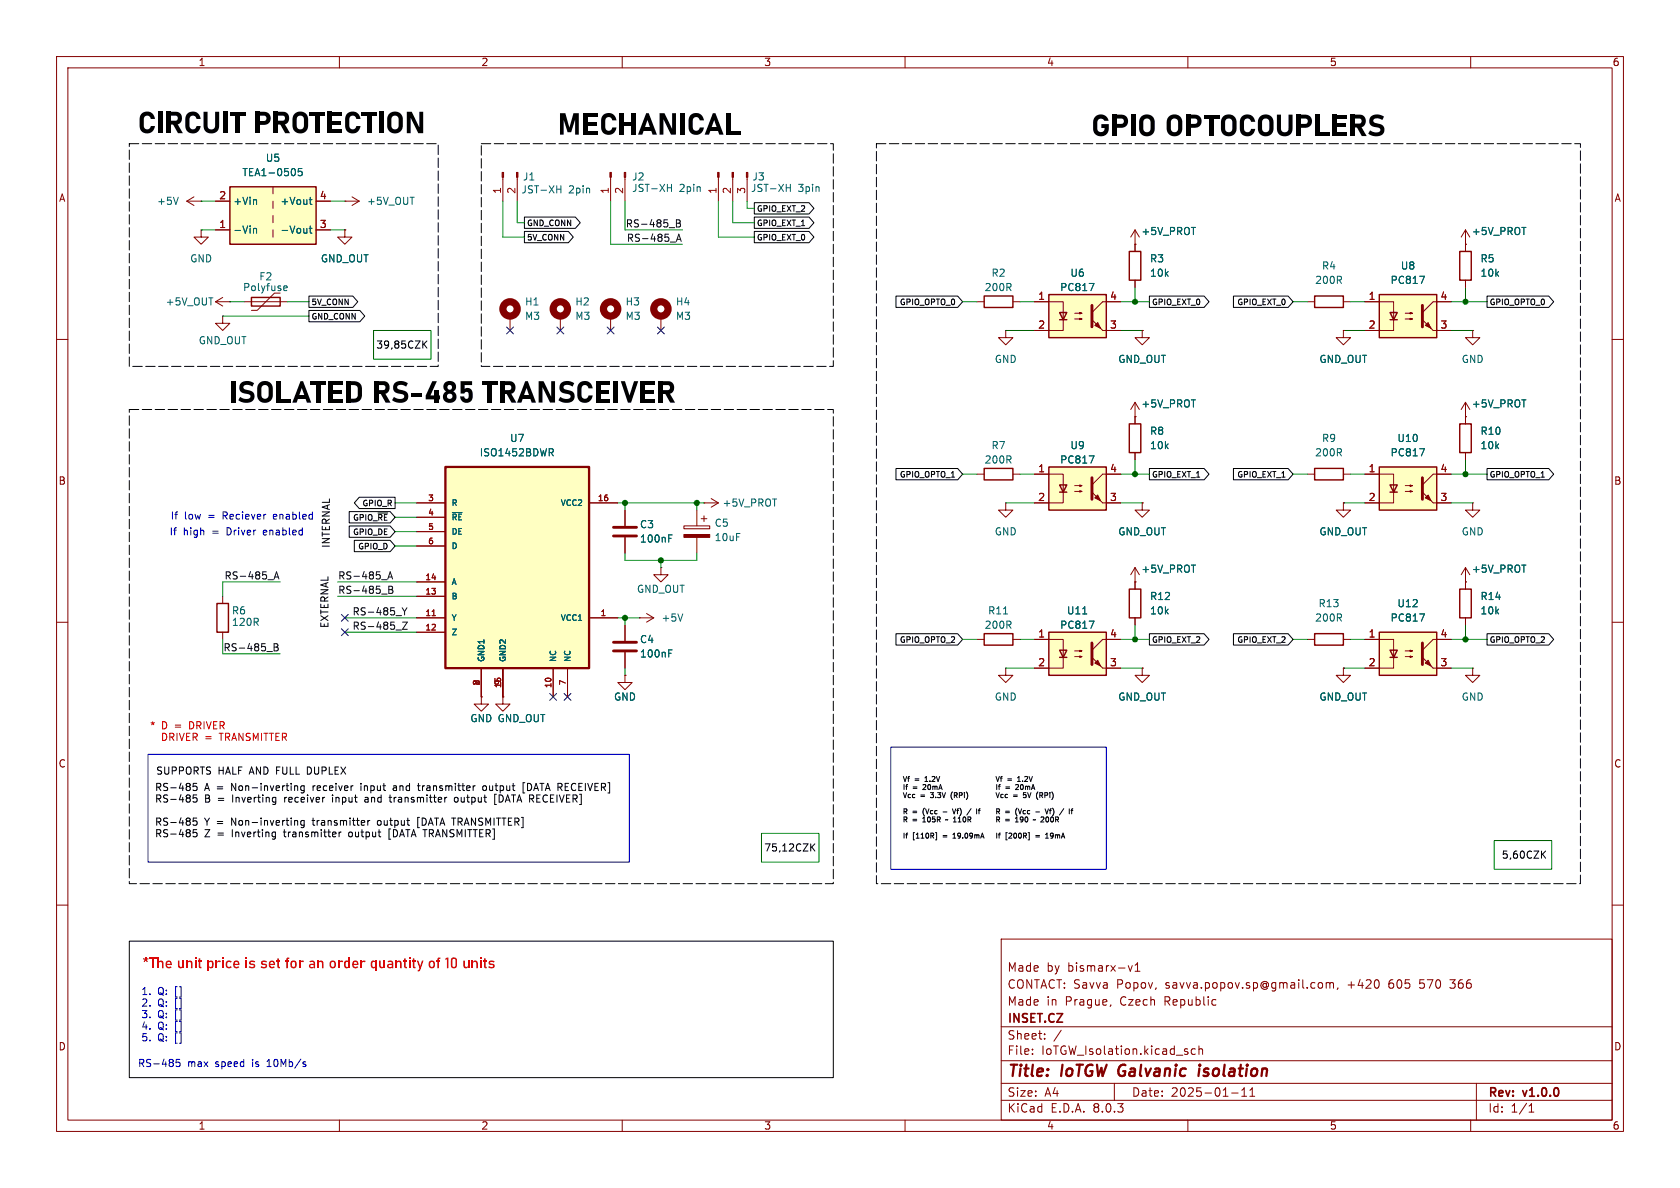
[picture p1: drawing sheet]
<svg xmlns="http://www.w3.org/2000/svg" width="297mm" height="210mm" viewBox="0 0 297 210" stroke-linecap="round" stroke-linejoin="round" font-family="sans-serif">
<g fill="none" stroke="#840000" stroke-width=".18">
<path d="M10 10h277v190h-277zM12 12h273v186h-273zM60 10v2M110 10v2M160 10v2M210 10v2M260 10v2M10 60h2M285 60h2M10 110h2M285 110h2M10 160h2"/>
<path d="M285 160h2M177 166h108v32h-108zM196.4 177.6l-.2 .3M199.5 170.7l.3 1 .4-1M200.7 171.7h.8M200.7 170.6l.4-.4v1.5M233.3 173.7l.4 .1 .1 .2-.1 .6-.4 .1M234.5 173.8l.4-.1 .2 .2M234.5 173.7v1M235.1 173.9l.2-.2 .4 .1v.9M235.1 173.9v.8M236.5 174.6l-.1 .3"/>
<path d="M256.3 173.2h.9M256.3 174.6l.2 .1M60 198v2M110 198v2M160 198v2M177 194.5h108M177 191.5h108M177 187.5h108M177 181.5h108M182.5 186.3v.1M182.5 185.5v.1M184.7 183.6v.1"/>
<path d="M184.7 182.8v.1M187.6 182.1l-1.3 2M197 191.5v3M210 198v2M211.3 185.5l-.4-.1-.3 .3v.4l.1 .2h.6M212 185.5l.2-.1 .3 .1 .1 .9M212 184.9v1.5M217.7 193.2h1.2M219.5 193.8h.9M219.5 192.7l.5-.4v1.5M221 193.8h.8M221 192.7l.4-.4v1.5"/>
<path d="M260 198v2M261 191.5v6.5M270.3 196.6h.9M270.3 195.5l.4-.4v1.5"/>
</g>
<path d="M212 188.9l-.1 1.3M212.1 188.2v.2M212.1 188.2l-.1 .1 .1 .1M212.1 188.2l.1 .1-.1 .1M212.7 190.1l.2 .1" fill="none" stroke="#840000" stroke-width=".4"/>
<path d="M185.4 52.1h10.2v7.6h-10.2z" fill="#ffffc2"/>
<path d="M185.4 52.1h10.2v7.6h-10.2zM187.3 55.2h1.3l-.6 1.3zM187.3 56.5h1.3" fill="none" stroke="#840000" stroke-width=".25"/>
<path d="M39.4 55.9v1.3h-1.3l1.3 1.2 1.2-1.2h-1.2M39.4 55.9h.1M90.2 55.9v2.5M182.9 53.3h5.1v5.1h-5.1M190 56.4h1.3l-.4 .1v-.2l.4 .1M190 55.4h1.3l-.4 .1v-.3l.4 .2M194.9 58.4h3.2M198.1 53.3h-3.2l-1.9 1.9M237.5 88.9v1.3h-1.3l1.3 1.2 1.3-1.2h-1.3M237.5 88.9h.1M260.3 118.1v1.3h-1.2l1.2 1.3 1.3-1.3h-1.3M260.3 118.1h.1" fill="none" stroke="#840000" stroke-width=".18"/>
<g fill="#840000" stroke="#840000" stroke-width=".18">
<path d="M193 56.5l1.9 1.9z"/>
<path d="M193.5 57.5l.6-.5 .5 1z"/>
</g>
<path d="M193 54v3.8" fill="none" stroke="#840000" stroke-width=".51"/>
<path d="M192.6 50.1h.8l-.5 1.3" fill="none" stroke="#006464" stroke-width=".18"/>
<circle cx="90.2" cy="54.6" r="1.27" fill="none" stroke="#840000" stroke-width="1.3"/>
<path d="M78.7 82.6h25.4v35.5h-25.4z" fill="#ffffc2"/>
<path d="M78.7 82.6h25.4v35.5h-25.4z" fill="none" stroke="#840000" stroke-width=".41"/>
<g fill="none" stroke="#840000" stroke-width=".18">
<path d="M73.7 88.9h5M73.7 91.4h5M73.7 94h5M73.7 96.5h5M104.1 88.9h5.1M73.7 109.2h5M73.7 105.4h5M73.7 111.8h5M73.7 102.9h5M85.1 118.1v5.1M88.9 118.1v5.1M97.8 118.1v5.1"/>
<path d="M100.3 118.1v5.1M104.1 109.2h5.1"/>
</g>
<path d="M97.4 80l.4 .6M97.6 79.3l.2 .3v.3l-.2 .1M80 90.6h1.7" fill="none" stroke="#006464" stroke-width=".18"/>
<path d="M76.4 108.8h.6" fill="none" stroke="#a90000" stroke-width=".18"/>
<path d="M243.8 52.1h10.2v7.6h-10.2z" fill="#ffffc2"/>
<path d="M199.6 44.5h2.1v5h-2.1zM232.4 52.3h5.1v2.1h-5.1zM243.8 52.1h10.2v7.6h-10.2zM245.7 55.2h1.3l-.6 1.3zM245.7 56.5h1.3" fill="none" stroke="#840000" stroke-width=".25"/>
<g fill="none" stroke="#840000" stroke-width=".18">
<path d="M33 35.6l1.3 .7M33 35.6h2.6M34.3 34.8l-1.3 .8M35.6 35.6h.1M107.9 31.3v4.3M110.5 31.3v4.3M200.7 43.2h.1M200.7 40.6l-.8 1.3M200.7 40.6v3.9M200.7 49.5v1.3M200.7 40.6l.7 1.3M231.1 53.3h1.3"/>
<path d="M237.5 53.3h1.3M241.3 53.3h5.1v5.1h-5.1M248.4 56.4h1.3l-.4 .1v-.2l.4 .1M248.4 55.4h1.3l-.4 .1v-.3l.4 .2M253.4 58.4h3.1M256.5 53.3h-3.1l-1.9 1.9M260.3 58.4v1.3h-1.2l1.2 1.3 1.3-1.3h-1.3M260.3 58.4h.1"/>
</g>
<g fill="#840000" stroke="#840000" stroke-width=".18">
<path d="M251.5 56.5l1.9 1.9z"/>
<path d="M252 57.5l.5-.5 .5 1z"/>
<path d="M110.4 30.5h.2v.8h-.2z"/>
<path d="M107.8 30.5h.3v.8h-.3z"/>
</g>
<path d="M251.5 54v3.8" fill="none" stroke="#840000" stroke-width=".51"/>
<path d="M31.5 34.9l-.4 1.2M118 33.2h.7M118.7 32.6v1.3M251 48.8h.8l-.5 1.3" fill="none" stroke="#006464" stroke-width=".18"/>
<path d="M243.8 82.6h10.2v7.6h-10.2z" fill="#ffffc2"/>
<path d="M258.1 74.9h2v5.1h-2zM243.8 82.6h10.2v7.6h-10.2zM245.7 85.7h1.3l-.6 1.3zM245.7 87h1.3M232.4 112h5.1v2h-5.1z" fill="none" stroke="#840000" stroke-width=".25"/>
<g fill="none" stroke="#840000" stroke-width=".18">
<path d="M61 35.6h.1M61 35.6h2.5M62.2 34.8l1.3 .8M63.5 35.6l-1.3 .7M259.1 73.7v1.2M241.3 83.8h5.1v5.1h-5.1M248.4 86.9h1.3l-.4 .1v-.3l.4 .2M248.4 85.9h1.3l-.4 .1v-.3l.4 .2M253.4 88.9h3.1M256.5 83.8h-3.1l-1.9 1.9M259.1 80v1.3M231.1 113h1.3"/>
<path d="M237.5 113h1.3"/>
</g>
<g fill="#840000" stroke="#840000" stroke-width=".18">
<path d="M251.5 87l1.9 1.9z"/>
<path d="M252 88l.5-.5 .5 1z"/>
</g>
<path d="M251.5 84.5v3.8" fill="none" stroke="#840000" stroke-width=".51"/>
<path d="M251 79.3h.8l-.5 1.3" fill="none" stroke="#006464" stroke-width=".18"/>
<path d="M40.6 33h15.3v10.2h-15.3z" fill="#ffffc2"/>
<path d="M40.6 33h15.3v10.2h-15.3zM44.4 52.6h5.1v1.5h-5.1zM174 52.3h5.1v2.1h-5.1z" fill="none" stroke="#840000" stroke-width=".25"/>
<g fill="none" stroke="#840000" stroke-width=".18">
<path d="M38.1 35.6h2.5M48.3 33v1.3M48.3 35.6v1.2M48.3 38.1v1.3M55.9 35.6h2.5M38.1 40.6h2.5M43.2 53.3h7.6M48.3 40.6v1.3M49.5 51.8h-1l-3 3.1h-1.1M55.9 40.6h2.5M61 40.6v1.3h-1.3l1.3 1.3 1.2-1.3h-1.2M61 40.6h.1"/>
<path d="M107.9 55.9v2.5M116.8 55.9v2.5M172.7 53.3h1.3M177.8 58.4v1.3h1.3l-1.3 1.3-1.3-1.3h1.3M177.8 58.4h.1M179.1 53.3h1.2M201.9 58.4v1.3h-1.2l1.2 1.3 1.3-1.3h-1.3M201.9 58.4h.1M237.5 58.4v1.3h-1.3l1.3 1.3 1.3-1.3h-1.3M237.5 58.4h.1M200.7 73.7h.1M200.7 71.1l-.8 1.3"/>
<path d="M200.7 71.1v2.6M200.7 71.1l.7 1.3M259.1 73.7h.1M259.1 71.1l-.8 1.3M259.1 71.1v2.6M259.1 71.1l.7 1.3M110.5 90.2v2.8M110.5 95v2.8M120.9 93h4.6v.5h-4.6zM123.2 90.2v2.8M123.2 95v2.8M124 91.7h1"/>
<path d="M124.5 91.2v1"/>
</g>
<path d="M45.2 35.3l.2 .2v.6M53.4 29.8h-.6l-.1 .6 .2-.1h.4l.1 .2v.4l-.2 .2-.5-.2M54.7 35.3h.5M54.8 34.9v1.1l.4 .1M54.8 39.9v1.1l.4 .2M44.8 40.4v.8M44.8 40.5l.2-.1h.3l.1 .8M50.2 51.2l.1 .2 .4-.1M50.2 50.7l.1-.2h.3l.2 .2v.1l-.6 .2M54.7 40.4h.5M118.2 95.2h.4M118.2 94.6h.6" fill="none" stroke="#006464" stroke-width=".18"/>
<path d="M108.5 94.7h4M108.5 93.2h4" fill="none" stroke="#840000" stroke-width=".51"/>
<g fill="none" stroke="#840000" stroke-width="1.3">
<circle cx="107.9" cy="54.6" r="1.27"/>
<circle cx="116.8" cy="54.6" r="1.27"/>
</g>
<path d="M120.9 94.5h4.6v.5h-4.6z" fill="#840000" stroke="#840000" stroke-width=".18"/>
<path d="M185.4 82.6h10.2v7.6h-10.2z" fill="#ffffc2"/>
<path d="M199.6 74.9h2.1v5.1h-2.1zM174 82.8h5.1v2h-5.1zM185.4 82.6h10.2v7.6h-10.2zM187.3 85.7h1.3l-.6 1.3zM187.3 87h1.3M232.4 82.8h5.1v2h-5.1zM199.6 104.1h2.1v5.1h-2.1zM258.1 104.1h2v5.1h-2z" fill="none" stroke="#840000" stroke-width=".25"/>
<g fill="none" stroke="#840000" stroke-width=".18">
<path d="M127 31.3v4.3M129.5 31.3v4.3M132.1 31.3v4.3M200.7 73.7v1.2M124.5 88.9h.1M124.5 88.9h2.5M125.7 88.1l1.3 .8M127 88.9l-1.3 .8M172.7 83.8h1.3M179.1 83.8h1.2M182.9 83.8h5.1v5.1h-5.1M190 86.9h1.3l-.4 .1v-.3l.4 .2"/>
<path d="M190 85.9h1.3l-.4 .1v-.3l.4 .2M194.9 88.9h3.2M198.1 83.8h-3.2l-1.9 1.9M200.7 80v1.3M201.9 88.9v1.3h-1.2l1.2 1.2 1.3-1.2h-1.3M201.9 88.9h.1M231.1 83.8h1.3M237.5 83.8h1.3M200.7 102.9h.1M200.7 100.3v3.8M200.7 109.2v1.3M200.7 100.3l-.8 1.3"/>
<path d="M200.7 100.3l.7 1.3M201.9 118.1v1.3h-1.2l1.2 1.3 1.3-1.3h-1.3M201.9 118.1h.1M259.1 102.9h.1M259.1 100.3l-.8 1.3M259.1 100.3v3.8M259.1 109.2v1.3M259.1 100.3l.7 1.3"/>
</g>
<g fill="#840000" stroke="#840000" stroke-width=".18">
<path d="M193 87l1.9 1.9z"/>
<path d="M193.5 88l.6-.5 .5 1z"/>
<path d="M132 30.5h.2v.8h-.2z"/>
<path d="M129.4 30.5h.3v.8h-.3z"/>
<path d="M126.9 30.5h.2v.8h-.2z"/>
</g>
<path d="M193 84.5v3.8" fill="none" stroke="#840000" stroke-width=".51"/>
<path d="M139 33.2h.7M139.7 32.6v1.3M192.6 80.6h.8l-.5 1.3" fill="none" stroke="#006464" stroke-width=".18"/>
<path d="M185.4 111.8h10.2v7.6h-10.2z" fill="#ffffc2"/>
<path d="M258.1 44.5h2v5h-2zM185.4 111.8h10.2v7.6h-10.2zM187.3 114.9h1.3l-.6 1.3zM187.3 116.2h1.3" fill="none" stroke="#840000" stroke-width=".25"/>
<g fill="none" stroke="#840000" stroke-width=".18">
<path d="M88.9 31.3v4.3M91.4 31.3v4.3M38.1 53.3l1.3 .8M38.1 53.3h2.5M39.4 52.6l-1.3 .7M40.6 53.3h.1M259.1 43.2h.1M259.1 40.6l-.8 1.3M259.1 40.6v3.9M259.1 49.5v1.3M259.1 40.6l.7 1.3M260.3 88.9v1.3h-1.2l1.2 1.2 1.3-1.2h-1.3"/>
<path d="M260.3 88.9h.1M182.9 113h5.1v5.1h-5.1M190 116.1h1.3l-.4 .1v-.2l.4 .1M190 115.1h1.3l-.4 .1v-.3l.4 .2M194.9 118.1h3.2M198.1 113h-3.2l-1.9 1.9"/>
</g>
<g fill="#840000" stroke="#840000" stroke-width=".18">
<path d="M193 116.2l1.9 1.9z"/>
<path d="M193.5 117.2l.6-.5 .5 1z"/>
<path d="M91.3 30.5h.3v.8h-.3z"/>
<path d="M88.8 30.5h.2v.8h-.2z"/>
</g>
<path d="M193 113.7v3.8" fill="none" stroke="#840000" stroke-width=".51"/>
<path d="M98.4 33.4h.8M99.2 32.8v1.3M191.4 108.5h.7M192.6 109.8h.8l-.5 1.3" fill="none" stroke="#006464" stroke-width=".18"/>
<path d="M243.8 111.8h10.2v7.6h-10.2z" fill="#ffffc2"/>
<path d="M38.4 106.7h2v5.1h-2zM174 112h5.1v2h-5.1zM243.8 111.8h10.2v7.6h-10.2zM245.7 114.9h1.3l-.6 1.3zM245.7 116.2h1.3" fill="none" stroke="#840000" stroke-width=".25"/>
<g fill="none" stroke="#840000" stroke-width=".18">
<path d="M38.1 35.6h2.5M55.9 35.6h2.5M35.6 40.6v1.3h1.2l-1.2 1.3-1.3-1.3h1.3M35.6 40.6h.1M38.1 40.6h2.5M55.9 40.6h2.5M61 40.6h.1M99.1 55.9v2.5M182.9 53.3h2.5M182.9 58.4h2.5M195.6 53.3h2.5M195.6 58.4h2.5"/>
<path d="M200.7 43.2h.1M200.7 43.2v1.3M200.7 49.5v1.3M201.9 58.4h.1M237.5 58.4h.1M241.3 53.3h2.5M241.3 58.4h2.5M254 53.3h2.5M254 58.4h2.5M259.1 43.2h.1M259.1 43.2v1.3M259.1 49.5v1.3"/>
<path d="M200.7 73.7h.1M200.7 73.7v1.2M259.1 73.7h.1M259.1 73.7v1.2M73.7 88.9h5M73.7 91.4h5M73.7 94h5M73.7 96.5h5M104.1 88.9h5.1M110.5 90.2v2.8M110.5 95v2.8M177.8 88.9v1.3h1.3l-1.3 1.2-1.3-1.2h1.3"/>
<path d="M177.8 88.9h.1M182.9 83.8h2.5M182.9 88.9h2.5M195.6 83.8h2.5M195.6 88.9h2.5M200.7 80v1.3M201.9 88.9h.1M237.5 88.9h.1M241.3 83.8h2.5M241.3 88.9h2.5M254 83.8h2.5M254 88.9h2.5"/>
<path d="M259.1 80v1.3M39.4 105.4v1.3M39.4 111.8v1.2M73.7 109.2h5M73.7 105.4h5M73.7 111.8h5M73.7 102.9h5M85.1 118.1v5.1M88.9 118.1v5.1M97.8 118.1v5.1M100.3 118.1v5.1M104.1 109.2h5.1"/>
<path d="M110.5 119.4v1.3h1.3l-1.3 1.2-1.3-1.2h1.3M110.5 119.4h.1M110.5 110.5v2.8M110.5 115.3v2.8M113 109.2h.1M113 109.2h2.6M114.3 108.5l1.3 .7M115.6 109.2l-1.3 .8M116.8 100.3v1.3h-1.2l1.2 1.3 1.3-1.3h-1.3M116.8 100.3h.1M172.7 113h1.3M177.8 118.1v1.3h1.3l-1.3 1.3-1.3-1.3h1.3"/>
<path d="M177.8 118.1h.1M179.1 113h1.2M182.9 118.1h2.5M182.9 113h2.5M195.6 118.1h2.5M195.6 113h2.5M200.7 102.9h.1M200.7 102.9v1.2M200.7 109.2v1.3M201.9 118.1h.1M237.5 118.1v1.3h-1.3l1.3 1.3 1.3-1.3h-1.3M237.5 118.1h.1"/>
<path d="M241.3 113h5.1v5.1h-5.1M248.4 116.1h1.3l-.4 .1v-.2l.4 .1M248.4 115.1h1.3l-.4 .1v-.3l.4 .2M253.4 118.1h3.1M256.5 113h-3.1l-1.9 1.9M259.1 102.9h.1M259.1 102.9v1.2M259.1 109.2v1.3M85.1 123.2v1.3h1.3l-1.3 1.2-1.3-1.2h1.3M85.1 123.2h.1M88.9 123.2v1.3h-1.3l1.3 1.2 1.3-1.2h-1.3M88.9 123.2h.1"/>
</g>
<g fill="#840000" stroke="#840000" stroke-width=".18">
<path d="M251.5 116.2l1.9 1.9z"/>
<path d="M252 117.2l.5-.5 .5 1z"/>
</g>
<path d="M108.5 115.1h4M108.5 113.5h4M251.5 113.7v3.8" fill="none" stroke="#840000" stroke-width=".51"/>
<g fill="none" stroke="#006464" stroke-width=".18">
<path d="M45.2 35.3l.2 .2v.6M53.4 29.8h-.6l-.1 .6 .2-.1h.4l.1 .2v.4l-.2 .2-.5-.2M54.7 35.3h.5M54.8 34.9v1.1l.4 .1M54.8 39.9v1.1l.4 .2M44.8 40.4v.8M44.8 40.5l.2-.1h.3l.1 .8M54.7 40.4h.5M192.6 50.1h.8l-.5 1.3M251 48.8h.8l-.5 1.3M97.4 80l.4 .6M97.6 79.3l.2 .3v.3l-.2 .1"/>
<path d="M251 79.3h.8l-.5 1.3M80 90.6h1.7M118.2 95.2h.4M118.2 94.6h.6M192.6 80.6h.8l-.5 1.3M118.2 115.5h.4M118.2 114.9h.6M120.7 108.5l-.4 1.3M177.4 108.5h.7M191.4 108.5h.7M192.6 109.8h.8l-.5 1.3M251 108.5h.8l-.5 1.3"/>
</g>
<circle cx="99.1" cy="54.6" r="1.27" fill="none" stroke="#840000" stroke-width="1.3"/>
<g fill="none" stroke="#000" stroke-width=".18">
<path d="M92.7 38.4h9l.9 1-.9 1h-9zM133.3 35.8h9.7l.9 1-.9 1h-9.7zM133.3 38.4h9.7l.9 1-.9 1h-9.7zM54.6 52.3h7.8l.8 1-.8 1h-7.8zM54.6 54.9h9l.9 1-.9 1h-9zM92.7 40.9h7.8l.8 1-.8 1h-7.8zM133.3 40.9h9.7l.9 1-.9 1h-9.7zM158.4 52.3h10.9l.9 1-.9 1h-10.9zM203.2 52.3h9.7l.8 1-.8 1h-9.7zM218.1 52.3h9.6l.9 1-.9 1h-9.6zM262.9 52.3h10.9l.9 1-.9 1h-10.9zM74.9 60.8l.6 .7"/>
<path d="M75.5 60.3l-.8 .7M61.7 93h7.3l.8 1-.8 1h-7.3zM61.7 90.4h7.3l.8 1-.8 1h-7.3zM62.6 95.5h6.4l.8 1-.8 1h-6.4zM63.5 87.9h6.3v2h-6.3l-.9-1zM66.8 90.7h1.7M158.4 82.8h10.9l.9 1-.9 1h-10.9zM203.2 82.8h9.7l.8 1-.8 1h-9.7zM218.1 82.8h9.6l.9 1-.9 1h-9.6zM262.9 82.8h10.9l.9 1-.9 1h-10.9zM158.4 112h10.9l.9 1-.9 1h-10.9zM203.2 112h9.7l.8 1-.8 1h-9.7z"/>
<path d="M218.1 112h9.6l.9 1-.9 1h-9.6zM262.9 112h10.9l.9 1-.9 1h-10.9zM34.8 138.5h-.6l-.1 .6 .2-.1h.4l.1 .2v.4l-.2 .2-.5-.2M52.1 139h.5v.8M53.8 139l-.4-.1-.2 .2 .1 .6h.5M53.8 138.9v1l-.3 .3-.3-.1M63.8 138.5v.1M63.8 138.9v.9M69.9 138.9l-.3 .1M70 139.3h-.3l-.2 .1 .1 .3 .4 .1M73.8 138.9h.5M74 138.5v1.1l.3 .2"/>
<path d="M83.9 138.9h.1M85.5 139l.3-.1 .2 .2v.4l-.2 .3-.3-.1-.2-.2zM92.8 138.4h-.3v1.8M93.6 138.5h-.3v1.3h.3M34.8 140.5h-.6l-.1 .6 .2-.1 .4 .1 .1 .2v.4l-.2 .1-.5-.1M34.8 144.6h-.6l-.1 .6 .2-.1 .4 .1 .1 .1v.5l-.2 .1-.5-.1M34.8 146.7h-.6l-.1 .6 .2-.2 .4 .1 .1 .2v.4l-.2 .1-.5-.1M48.7 147.1v1l-.1 .2M48.7 147.9h-.1M48.8 140.9v1.1l-.2 .2M48.8 141.7l-.2 .1M52.1 145.1h.5v.8"/>
<path d="M53.8 145v1.1l-.3 .2-.3-.1M53.8 145.1l-.4-.1-.2 .3 .1 .5h.5M58.8 140.9v.9M59.9 147.1v.8M60.3 147.1l-.4 .2M61.8 147.1l-.2 .2 .2 .6M65 141.3h-.3l-.2 .2v.2l.5 .1M65 145v.9M65.4 145l-.4 .3M66.8 145.1l-.1 .2 .1 .5M68.8 146.5v1.9h.3M68.8 140.9h.5"/>
<path d="M69 140.5v1.1l.3 .2M74.2 144.5h-.3v1.8M78.9 140.9h.1M80.4 141l.3-.1 .3 .3v.4l-.3 .2-.3-.1-.1-.1zM87.5 140.4v1.8h.3M88.2 140.5v1.3h.3M143.5 149.7l.6 .7M144.1 149.2l-.8 .7M165.4 147.2h.2v1.3h-.2M166.7 143.5h.7M167.1 145h.3M168.3 140a1.04 1.04 0 0 0 0 1.3"/>
<path d="M168.4 143l.3 .9 .3-.9M168.5 148.2h.5M168.5 147.5l.2-.2v.9M168.5 145.3h.6M168.5 144.7l.3-.3v.9M171.7 142.9l-.8 1.2M172.9 143.3h.4M173.3 143l-.2 .1v.8M181.8 147.2h.2v1.3h-.2M182.6 145h.3M183.1 143.5h.7M183.3 140.2l-.1 .6 .2 .5"/>
<path d="M184 144.5h.5M184.5 144.8l-.5 .5h.5M184.8 143l.3 .9 .3-.9M184.8 148.2h.6M184.8 147.5l.3-.2v.9M188.1 142.9l-.8 1.2M189.3 143.3h.4M189.7 143l-.2 .1v.8M272.7 151l.5 .7M273.2 150.4l-.7 .8M22.9 166.4h124.4v24.1h-124.4z"/>
</g>
<g fill="none" stroke="#0f0f0f" stroke-width=".18">
<path d="M119.6 38.9h.4l.2 .2-.2 .4 .2 .1 .1 .3-.2 .2h-.5zM119.6 39.5h.4M118.3 40.2h1M119.6 42.7l.4-1.3 .4 1.3M119.7 42.3h.6M47.2 115.2h1M48.5 102.4l.4-1.3 .4 1.3M48.5 113.8h.4l.2 .2-.2 .4 .2 .1 .1 .3-.3 .3h-.4zM48.5 114.4h.4M48.6 102h.6M67.5 105h.9M68.6 102.4l.4-1.3 .4 1.3"/>
<path d="M68.7 102h.6M68.7 103.6h.5l.2 .3-.2 .3 .2 .2 .1 .3-.3 .2h-.5zM68.7 104.2h.5M70 111.4h1M71.1 107.4l.4 .7M71.2 110h.8l-.8 1.2h.8M71.5 108.1v.6M71.9 107.4l-.4 .7"/>
</g>
<path d="M26.2 133.4h85.1v19h-85.1zM157.5 132.1h38.1v21.6h-38.1zM31.8 187.3h-.6l-.1 .6 .2-.1h.4l.1 .2v.4l-.2 .1-.5-.1M47.2 188.5h.7M47.3 187.6h-.1M53.9 188.1l.2 .2-.2 .2M53.9 187.7l.1 .1" fill="none" stroke="#0000c2" stroke-width=".18"/>
<path d="M66 58.4h10.2v5.1h-10.2zM134.6 147.3h10.2v5.1h-10.2zM264.2 148.6h10.1v5.1h-10.1z" fill="none" stroke="#008400" stroke-width=".18"/>
<path d="M22.9 25.4h54.6v39.4h-54.6zM85.1 25.4h62.2v39.4h-62.2zM154.9 25.4h124.5v130.8h-124.5zM22.9 72.4h124.4v83.8h-124.4z" fill="none" stroke="#000" stroke-width=".18" stroke-dasharray="1.7 .6"/>
<g fill="none" stroke="#009600" stroke-width=".18">
<path d="M35.6 35.6h2.5M58.4 35.6h2.6M88.9 35.6v6.3h3.8M91.4 35.6v3.8h1.3M107.9 35.6v7.6h12.7M110.5 35.6v5h10.1M127 35.6v6.3h6.3M129.5 35.6v3.8h3.8M132.1 35.6v1.2h1.2M35.6 40.6h2.5M39.4 55.9h15.2M40.6 53.3h2.6"/>
<path d="M50.8 53.3h3.8M58.4 40.6h2.6M170.2 53.3h2.5M177.8 58.4h5.1M180.3 53.3h2.6M198.1 53.3h5.1M198.1 58.4h3.8M200.7 50.8v2.5M228.6 53.3h2.5M237.5 58.4h3.8M238.8 53.3h2.5M256.5 53.3h6.4"/>
<path d="M256.5 58.4h3.8M259.1 50.8v2.5M69.8 88.9h3.9M69.8 91.4h3.9M69.8 96.5h3.9M69.8 94h3.9M109.2 88.9h15.3M110.5 97.8v1.3h12.7v-1.3M110.5 88.9v1.3M116.8 99.1v1.2M123.2 88.9v1.3M170.2 83.8h2.5"/>
<path d="M177.8 88.9h5.1M180.3 83.8h2.6M198.1 83.8h5.1M198.1 88.9h3.8M200.7 81.3v2.5M228.6 83.8h2.5M237.5 88.9h3.8M238.8 83.8h2.5M256.5 83.8h6.4M256.5 88.9h3.8M259.1 81.3v2.5M39.4 113v2.6h10.1"/>
<path d="M49.5 102.9h-10.1v2.5M59.7 102.9h14M59.7 105.4h14M61 111.8h12.7M61 109.2h12.7M109.2 109.2h3.8M110.5 109.2v1.3M110.5 118.1v1.3M170.2 113h2.5M177.8 118.1h5.1M180.3 113h2.6M198.1 118.1h3.8"/>
<path d="M198.1 113h5.1M200.7 110.5v2.5M228.6 113h2.5M237.5 118.1h3.8M238.8 113h2.5M256.5 118.1h3.8M256.5 113h6.4M259.1 110.5v2.5"/>
</g>
<g fill="none" stroke="#000084" stroke-width=".18">
<path d="M89.6 57.8l1.2 1.2M90.8 57.8l-1.2 1.2M98.5 57.8l1.2 1.2M99.7 57.8l-1.2 1.2M107.3 57.8l1.3 1.2M108.6 57.8l-1.3 1.2M116.2 57.8l1.2 1.2M117.4 57.8l-1.2 1.2M60.4 108.6l1.2 1.2M60.4 111.2l1.2 1.2M61.6 108.6l-1.2 1.2M61.6 111.2l-1.2 1.2"/>
<path d="M97.2 122.6l1.2 1.2M98.4 122.6l-1.2 1.2M99.7 122.6l1.2 1.2M100.9 122.6l-1.2 1.2"/>
</g>
<path d="M76.4 108.8h.6" fill="none" stroke="#a90000" stroke-width=".18"/>
<g fill="#009600" stroke="#009600" stroke-width=".18">
<circle cx="200.7" cy="113" r=".46"/>
<circle cx="200.7" cy="53.3" r=".46"/>
<circle cx="200.7" cy="83.8" r=".46"/>
<circle cx="110.5" cy="109.2" r=".46"/>
<circle cx="116.8" cy="99.1" r=".46"/>
<circle cx="259.1" cy="53.3" r=".46"/>
<circle cx="259.1" cy="83.8" r=".46"/>
<circle cx="259.1" cy="113" r=".46"/>
<circle cx="110.5" cy="88.9" r=".46"/>
<circle cx="123.2" cy="88.9" r=".46"/>
</g>
<g font-size="5.3">
<text x="24.3" y="24.7">CIRCUITPROTECTION</text>
<text x="98.6" y="24.9">MECHANICAL</text>
<text x="192.9" y="25.2">GPIOOPTOCOUPLERS</text>
<text x="40.5" y="72.3">ISOLATEDRS-485 TRANSCEIVER</text>
</g>
<g font-size="2.8" fill="#840000">
<text x="178" y="190.9">Title:</text>
<text x="187.7" y="190.9">IoTGW Galvanic</text>
<text x="213.5" y="190.9">isolation</text>
</g>
<text font-size="2.7" fill="#f00" x="25.2" y="171.7">*The unit price is set for an order quantity of 10units</text>
<g font-size="2.1" fill="#840000">
<text x="178" y="172">Made</text>
<text x="185" y="172">by</text>
<text x="188.8" y="172">bismarx-v1</text>
<text x="178" y="178">Made</text>
<text x="178" y="175">CONTACT: Savva</text>
<text x="185" y="178">in</text>
<text x="188.4" y="178">Prague,</text>
<text x="197.5" y="175">Popov,</text>
<text x="198.2" y="178">Czech</text>
<text x="206.1" y="178">Republic</text>
<text x="206.2" y="175">savva.popov.sp@gmail.com,</text>
<text x="238.5" y="175">+420</text>
<text x="245.9" y="175">605</text>
<text x="251.5" y="175">570</text>
<text x="257.1" y="175">366</text>
<text x="178" y="184">Sheet:</text>
<text x="178" y="181.2">INSET.CZ</text>
<text x="178" y="186.7">File:</text>
<text x="184.1" y="186.7">IoTGW_Isolation.kicad_sch</text>
<text x="178" y="196.9">KiCad</text>
<text x="178" y="194.1">Size:</text>
<text x="184.7" y="194.1">A4</text>
<text x="185.7" y="196.9">E.D.A.</text>
<text x="193.3" y="196.9">8.0.3</text>
<text x="200" y="194.1">Date:</text>
<text x="207" y="194.1">2025-01-11</text>
<text x="263" y="194.3">Rev:</text>
<text x="263" y="196.9">Id:</text>
<text x="267.1" y="196.9">1/1</text>
<text x="269.4" y="194.3">v1.0.0</text>
</g>
<g font-size="1.8" fill="#840000">
<text x="35" y="11.9">1</text>
<text x="85" y="11.9">2</text>
<text x="135" y="11.9">3</text>
<text x="185" y="11.9">4</text>
<text x="235" y="11.9">5</text>
<text x="285" y="11.9">6</text>
<text x="10.3" y="35.9">A</text>
<text x="285.3" y="35.9">A</text>
<text x="10.3" y="85.9">B</text>
<text x="285.3" y="85.9">B</text>
<text x="10.3" y="135.9">C</text>
<text x="285.3" y="135.9">C</text>
<text x="10.3" y="185.9">D</text>
<text x="285.3" y="185.9">D</text>
<text x="35" y="199.9">1</text>
<text x="85" y="199.9">2</text>
<text x="135" y="199.9">3</text>
<text x="185" y="199.9">4</text>
<text x="235" y="199.9">5</text>
<text x="285" y="199.9">6</text>
</g>
<g font-size="1.8" fill="#006464">
<text x="46.9" y="28.8">U5</text>
<text x="42.7" y="31.3">TEA1-0505</text>
<text x="92.1" y="34.4">JST-XH</text>
<text x="92.4" y="32.1">J1</text>
<text x="100.5" y="34.4">2pin</text>
<text x="111.7" y="32.1">J2</text>
<text x="111.7" y="34.1">JST-XH</text>
<text x="120.1" y="34.1">2pin</text>
<text x="132.7" y="34.1">JST-XH</text>
<text x="132.9" y="32.1">J3</text>
<text x="141.1" y="34.1">3pin</text>
<text x="27.7" y="36.4">+5V</text>
<text x="41.1" y="41.5">-Vin</text>
<text x="41.1" y="36.4">+Vin</text>
<text x="49.5" y="41.5">-Vout</text>
<text x="49.5" y="36.4">+Vout</text>
<text x="64.8" y="36.4">+5V_OUT</text>
<text x="201.7" y="41.8">+5V_PROT</text>
<text x="260.1" y="41.8">+5V_PROT</text>
<text x="33.5" y="46.6">GND</text>
<text x="56.6" y="46.6">GND_OUT</text>
<text x="203.2" y="46.6">R3</text>
<text x="233.6" y="47.9">R4</text>
<text x="247.5" y="47.9">U8</text>
<text x="261.6" y="46.6">R5</text>
<text x="42.9" y="51.7">Polyfuse</text>
<text x="45.7" y="49.8">F2</text>
<text x="174" y="51.7">200R</text>
<text x="175.2" y="49.1">R2</text>
<text x="187.3" y="51.7">PC817</text>
<text x="189.1" y="49.1">U6</text>
<text x="203.2" y="49.1">10k</text>
<text x="232.4" y="50.4">200R</text>
<text x="245.7" y="50.4">PC817</text>
<text x="261.6" y="49.1">10k</text>
<text x="29.2" y="54.2">+5V_OUT</text>
<text x="92.7" y="56.7">M3</text>
<text x="92.7" y="54.2">H1</text>
<text x="101.6" y="56.7">M3</text>
<text x="101.6" y="54.2">H2</text>
<text x="110.5" y="56.7">M3</text>
<text x="110.5" y="54.2">H3</text>
<text x="119.4" y="56.7">M3</text>
<text x="119.4" y="54.2">H4</text>
<text x="35" y="61.1">GND_OUT</text>
<text x="175.8" y="64.4">GND</text>
<text x="197.6" y="64.4">GND_OUT</text>
<text x="233.2" y="64.4">GND_OUT</text>
<text x="258.3" y="64.4">GND</text>
<text x="201.7" y="72.2">+5V_PROT</text>
<text x="203.2" y="77.1">R8</text>
<text x="260.1" y="72.2">+5V_PROT</text>
<text x="261.6" y="77.1">R10</text>
<text x="84.7" y="80.9">ISO1452BDWR</text>
<text x="90.1" y="78.3">U7</text>
<text x="174" y="82.1">200R</text>
<text x="175.2" y="79.6">R7</text>
<text x="187.3" y="82.1">PC817</text>
<text x="189.1" y="79.6">U9</text>
<text x="203.2" y="79.6">10k</text>
<text x="232.4" y="80.9">200R</text>
<text x="233.6" y="78.3">R9</text>
<text x="245.7" y="80.9">PC817</text>
<text x="246.9" y="78.3">U10</text>
<text x="261.6" y="79.6">10k</text>
<text x="127.6" y="89.8">+5V_PROT</text>
<text x="113" y="93.6">C3</text>
<text x="126.2" y="93.3">C5</text>
<text x="126.2" y="95.9">10uF</text>
<text x="175.8" y="94.8">GND</text>
<text x="197.6" y="94.8">GND_OUT</text>
<text x="233.2" y="94.8">GND_OUT</text>
<text x="258.3" y="94.8">GND</text>
<text x="113" y="96.1">100nF</text>
<text x="201.7" y="101.4">+5V_PROT</text>
<text x="260.1" y="101.4">+5V_PROT</text>
<text x="112.5" y="105">GND_OUT</text>
<text x="203.2" y="106.3">R12</text>
<text x="233" y="107.5">R13</text>
<text x="246.9" y="107.5">U12</text>
<text x="261.6" y="106.3">R14</text>
<text x="40.9" y="108.8">R6</text>
<text x="40.9" y="110.8">120R</text>
<text x="113" y="113.9">C4</text>
<text x="116.8" y="110.1">+5V</text>
<text x="174" y="111.4">200R</text>
<text x="174.6" y="108.8">R11</text>
<text x="187.3" y="111.4">PC817</text>
<text x="188.5" y="108.8">U11</text>
<text x="203.2" y="108.8">10k</text>
<text x="232.4" y="110.1">200R</text>
<text x="245.7" y="110.1">PC817</text>
<text x="261.6" y="108.8">10k</text>
<text x="113" y="116.4">100nF</text>
<text x="108.5" y="124.1">GND</text>
<text x="175.8" y="124.1">GND</text>
<text x="197.6" y="124.1">GND_OUT</text>
<text x="233.2" y="124.1">GND_OUT</text>
<text x="258.3" y="124.1">GND</text>
<text x="83.1" y="127.9">GND GND_OUT</text>
</g>
<g font-size="1.8" fill="#a90000">
<text x="38.7" y="35.3">2</text>
<text x="56.4" y="35.3">4</text>
<text x="88.6" y="34.4" transform="rotate(-90 88.6 34.4)">1</text>
<text x="91.2" y="34.4" transform="rotate(-90 91.2 34.4)">2</text>
<text x="107.7" y="34.4" transform="rotate(-90 107.7 34.4)">1</text>
<text x="110.2" y="34.4" transform="rotate(-90 110.2 34.4)">2</text>
<text x="126.7" y="34.4" transform="rotate(-90 126.7 34.4)">1</text>
<text x="129.3" y="34.4" transform="rotate(-90 129.3 34.4)">2</text>
<text x="131.8" y="34.4" transform="rotate(-90 131.8 34.4)">3</text>
<text x="38.7" y="40.4">1</text>
<text x="56.4" y="40.4">3</text>
<text x="183.4" y="53.1">1</text>
<text x="196.1" y="53.1">4</text>
<text x="241.9" y="53.1">1</text>
<text x="254.6" y="53.1">4</text>
<text x="183.4" y="58.2">2</text>
<text x="196.1" y="58.2">3</text>
<text x="241.9" y="58.2">2</text>
<text x="254.6" y="58.2">3</text>
<text x="183.4" y="83.6">1</text>
<text x="196.1" y="83.6">4</text>
<text x="241.9" y="83.6">1</text>
<text x="254.6" y="83.6">4</text>
<text x="183.4" y="88.6">2</text>
<text x="196.1" y="88.6">3</text>
<text x="241.9" y="88.6">2</text>
<text x="254.6" y="88.6">3</text>
<text x="183.4" y="112.8">1</text>
<text x="196.1" y="112.8">4</text>
<text x="241.9" y="112.8">1</text>
<text x="254.6" y="112.8">4</text>
<text x="183.4" y="117.9">2</text>
<text x="196.1" y="117.9">3</text>
<text x="241.9" y="117.9">2</text>
<text x="254.6" y="117.9">3</text>
</g>
<g font-size="1.8" fill="#0f0f0f">
<text x="110.5" y="40.3">RS-485_B</text>
<text x="110.7" y="42.8">RS-485_A</text>
<text x="39.6" y="102.5">RS-485_A</text>
<text x="59.7" y="102.5">RS-485_A</text>
<text x="59.7" y="105.1">RS-485_B</text>
<text x="62.2" y="108.9">RS-485_Y</text>
<text x="62.2" y="111.4">RS-485_Z</text>
<text x="39.4" y="115.2">RS-485_B</text>
</g>
<g font-size="1.8">
<text x="66.4" y="61.8">39,85CZK</text>
<text x="58.5" y="96.9" transform="rotate(-90 58.5 96.9)">INTERNAL</text>
<text x="58.3" y="111.1" transform="rotate(-90 58.3 111.1)">EXTERNAL</text>
<text x="27.5" y="137.1">SUPPORTS</text>
<text x="38.5" y="137.1">HALF AND FULL</text>
<text x="54.7" y="137.1">DUPLEX</text>
<text x="27.3" y="140">RS-485</text>
<text x="27.3" y="142.1">RS-485</text>
<text x="36.2" y="140">A =</text>
<text x="36.2" y="142.1">B</text>
<text x="38.6" y="142.1">=</text>
<text x="41.2" y="140">Non-inverting</text>
<text x="41.3" y="142.1">Inverting</text>
<text x="50.7" y="142.1">receiver</text>
<text x="55.8" y="140">receiver</text>
<text x="59.4" y="142.1">input</text>
<text x="64.4" y="140">input</text>
<text x="65.4" y="142.1">and</text>
<text x="70" y="142.1">transmitter</text>
<text x="70.4" y="140">and</text>
<text x="75" y="140">transmitter</text>
<text x="81.6" y="142.1">output</text>
<text x="86.6" y="140">output</text>
<text x="88.8" y="142.1">[DATA RECEIVER]</text>
<text x="93.8" y="140">[DATA RECEIVER]</text>
<text x="27.3" y="146.2">RS-485</text>
<text x="27.3" y="148.2">RS-485</text>
<text x="36.2" y="146.2">Y =</text>
<text x="36.2" y="148.2">Z</text>
<text x="38.5" y="148.2">=</text>
<text x="41.2" y="146.2">Non-inverting</text>
<text x="41.3" y="148.2">Inverting</text>
<text x="50.7" y="148.2">transmitter</text>
<text x="55.8" y="146.2">transmitter</text>
<text x="62.3" y="148.2">output</text>
<text x="67.4" y="146.2">output</text>
<text x="69.5" y="148.2">[DATA TRANSMITTER]</text>
<text x="74.6" y="146.2">[DATA TRANSMITTER]</text>
<text x="135" y="150.7">75,12CZK</text>
<text x="265.4" y="152">5,60CZK</text>
</g>
<g font-size="1.8" fill="#0000c2">
<text x="29.9" y="94.8">If</text>
<text x="30.1" y="92.1">If</text>
<text x="32.4" y="94.8">high</text>
<text x="32.6" y="92.1">low</text>
<text x="36.9" y="92.1">=</text>
<text x="37.6" y="94.8">=</text>
<text x="39.6" y="92.1">Reciever</text>
<text x="40.3" y="94.8">Driver</text>
<text x="47" y="94.8">enabled</text>
<text x="48.8" y="92.1">enabled</text>
<text x="24.9" y="176.1">1.</text>
<text x="24.9" y="178.1">2.</text>
<text x="27.9" y="176.1">Q:</text>
<text x="27.9" y="178.1">Q:</text>
<text x="31" y="176.1">[]</text>
<text x="31" y="178.1">[]</text>
<text x="24.9" y="180.2">3.</text>
<text x="24.9" y="182.2">4.</text>
<text x="24.9" y="184.3">5.</text>
<text x="27.9" y="180.2">Q:</text>
<text x="27.9" y="182.2">Q:</text>
<text x="27.9" y="184.3">Q:</text>
<text x="31" y="180.2">[]</text>
<text x="31" y="182.2">[]</text>
<text x="31" y="184.3">[]</text>
<text x="24.3" y="188.8">RS-485</text>
<text x="33.2" y="188.8">max</text>
<text x="38.2" y="188.8">speed</text>
<text x="44.9" y="188.8">is</text>
<text x="47.7" y="188.8">10Mb/s</text>
</g>
<g font-size="1.8" fill="#f00">
<text x="26.4" y="129.1">*</text>
<text x="28.6" y="129.1">D =</text>
<text x="28.8" y="131.2">DRIVER =</text>
<text x="33.7" y="129.1">DRIVER</text>
<text x="39.3" y="131.2">TRANSMITTER</text>
</g>
<g font-size="1.4">
<text x="93.1" y="40.2">GND_CONN</text>
<text x="133.7" y="37.6">GPIO_EXT_2</text>
<text x="133.7" y="40.2">GPIO_EXT_1</text>
<text x="93.1" y="42.7">5V_CONN</text>
<text x="133.7" y="42.7">GPIO_EXT_0</text>
<text x="55" y="54.1">5V_CONN</text>
<text x="55" y="56.7">GND_CONN</text>
<text x="158.9" y="54.1">GPIO_OPTO_0</text>
<text x="203.6" y="54.1">GPIO_EXT_0</text>
<text x="218.6" y="54.1">GPIO_EXT_0</text>
<text x="263.3" y="54.1">GPIO_OPTO_0</text>
<text x="63.9" y="89.7">GPIO_R</text>
<text x="158.9" y="84.6">GPIO_OPTO_1</text>
<text x="203.6" y="84.6">GPIO_EXT_1</text>
<text x="218.6" y="84.6">GPIO_EXT_1</text>
<text x="263.3" y="84.6">GPIO_OPTO_1</text>
<text x="62.3" y="94.8">GPIO_DE</text>
<text x="62.3" y="92.2">GPIO_~{RE}</text>
<text x="63.2" y="97.3">GPIO_D</text>
<text x="158.9" y="113.8">GPIO_OPTO_2</text>
<text x="203.6" y="113.8">GPIO_EXT_2</text>
<text x="218.6" y="113.8">GPIO_EXT_2</text>
<text x="263.3" y="113.8">GPIO_OPTO_2</text>
</g>
<g font-size="1.4" fill="#a90000">
<text x="75.6" y="88.6">3</text>
<text x="105.6" y="88.6">16</text>
<text x="75.6" y="91.2">4</text>
<text x="75.6" y="93.7">5</text>
<text x="75.6" y="96.3">6</text>
<text x="75.1" y="105.2">13</text>
<text x="75.1" y="102.6">14</text>
<text x="75.1" y="109">11</text>
<text x="75.1" y="111.5">12</text>
<text x="106.1" y="109">1</text>
<text x="84.8" y="121.3" transform="rotate(-90 84.8 121.3)">2</text>
<text x="88.6" y="121.7" transform="rotate(-90 88.6 121.7)">15</text>
<text x="88.6" y="121.3" transform="rotate(-90 88.6 121.3)">9</text>
<text x="97.5" y="121.7" transform="rotate(-90 97.5 121.7)">10</text>
<text x="100.1" y="121.3" transform="rotate(-90 100.1 121.3)">7</text>
</g>
<g font-size="1.4" fill="#006464">
<text x="79.8" y="89.6">R</text>
<text x="99" y="89.6">VCC2</text>
<text x="79.8" y="92.2">~{RE}</text>
<text x="79.8" y="94.7">DE</text>
<text x="79.8" y="97.3">D</text>
<text x="79.8" y="106.1">B</text>
<text x="79.8" y="103.6">A</text>
<text x="79.8" y="110">Y</text>
<text x="79.8" y="112.5">Z</text>
<text x="99" y="110">VCC1</text>
<text x="85.8" y="117.1" transform="rotate(-90 85.8 117.1)">GND1</text>
<text x="89.6" y="117.1" transform="rotate(-90 89.6 117.1)">GND2</text>
<text x="98.5" y="117.1" transform="rotate(-90 98.5 117.1)">NC</text>
<text x="101.1" y="117.1" transform="rotate(-90 101.1 117.1)">NC</text>
</g>
<g font-size="1.2">
<text x="159.5" y="138.4">Vf</text>
<text x="159.5" y="139.8">If</text>
<text x="159.5" y="141.3">Vcc</text>
<text x="161.4" y="139.8">=</text>
<text x="161.7" y="138.4">=</text>
<text x="162.8" y="141.3">=</text>
<text x="163.5" y="139.8">20mA</text>
<text x="163.8" y="138.4">1.2V</text>
<text x="164.8" y="141.3">3.3V</text>
<text x="168.6" y="141.3">(RPi)</text>
<text x="175.9" y="138.4">Vf</text>
<text x="175.9" y="139.8">If</text>
<text x="175.9" y="141.3">Vcc</text>
<text x="177.8" y="139.8">=</text>
<text x="178.1" y="138.4">=</text>
<text x="179.1" y="141.3">=</text>
<text x="179.8" y="139.8">20mA</text>
<text x="180.2" y="138.4">1.2V</text>
<text x="181.2" y="141.3">5V</text>
<text x="183.8" y="141.3">(RPi)</text>
<text x="159.5" y="144.1">R</text>
<text x="159.5" y="145.6">R</text>
<text x="159.5" y="148.4">If</text>
<text x="161.4" y="144.1">=</text>
<text x="161.4" y="145.6">=</text>
<text x="161.4" y="148.4">[110R]</text>
<text x="163.4" y="144.1">(Vcc</text>
<text x="163.4" y="145.6">105R</text>
<text x="167" y="148.4">=</text>
<text x="167.8" y="145.6">~</text>
<text x="169" y="148.4">19.09mA</text>
<text x="169.3" y="144.1">Vf)</text>
<text x="169.4" y="145.6">110R</text>
<text x="172.1" y="144.1">/</text>
<text x="175.9" y="144.1">R</text>
<text x="175.9" y="145.6">R</text>
<text x="175.9" y="148.4">If</text>
<text x="177.7" y="144.1">=</text>
<text x="177.7" y="145.6">=</text>
<text x="177.8" y="148.4">[200R]</text>
<text x="179.8" y="144.1">(Vcc</text>
<text x="179.8" y="145.6">190</text>
<text x="183.3" y="145.6">~</text>
<text x="183.4" y="148.4">=</text>
<text x="184.9" y="145.6">200R</text>
<text x="185.4" y="148.4">19mA</text>
<text x="185.7" y="144.1">Vf)</text>
<text x="188.5" y="144.1">/</text>
</g>
</svg>
